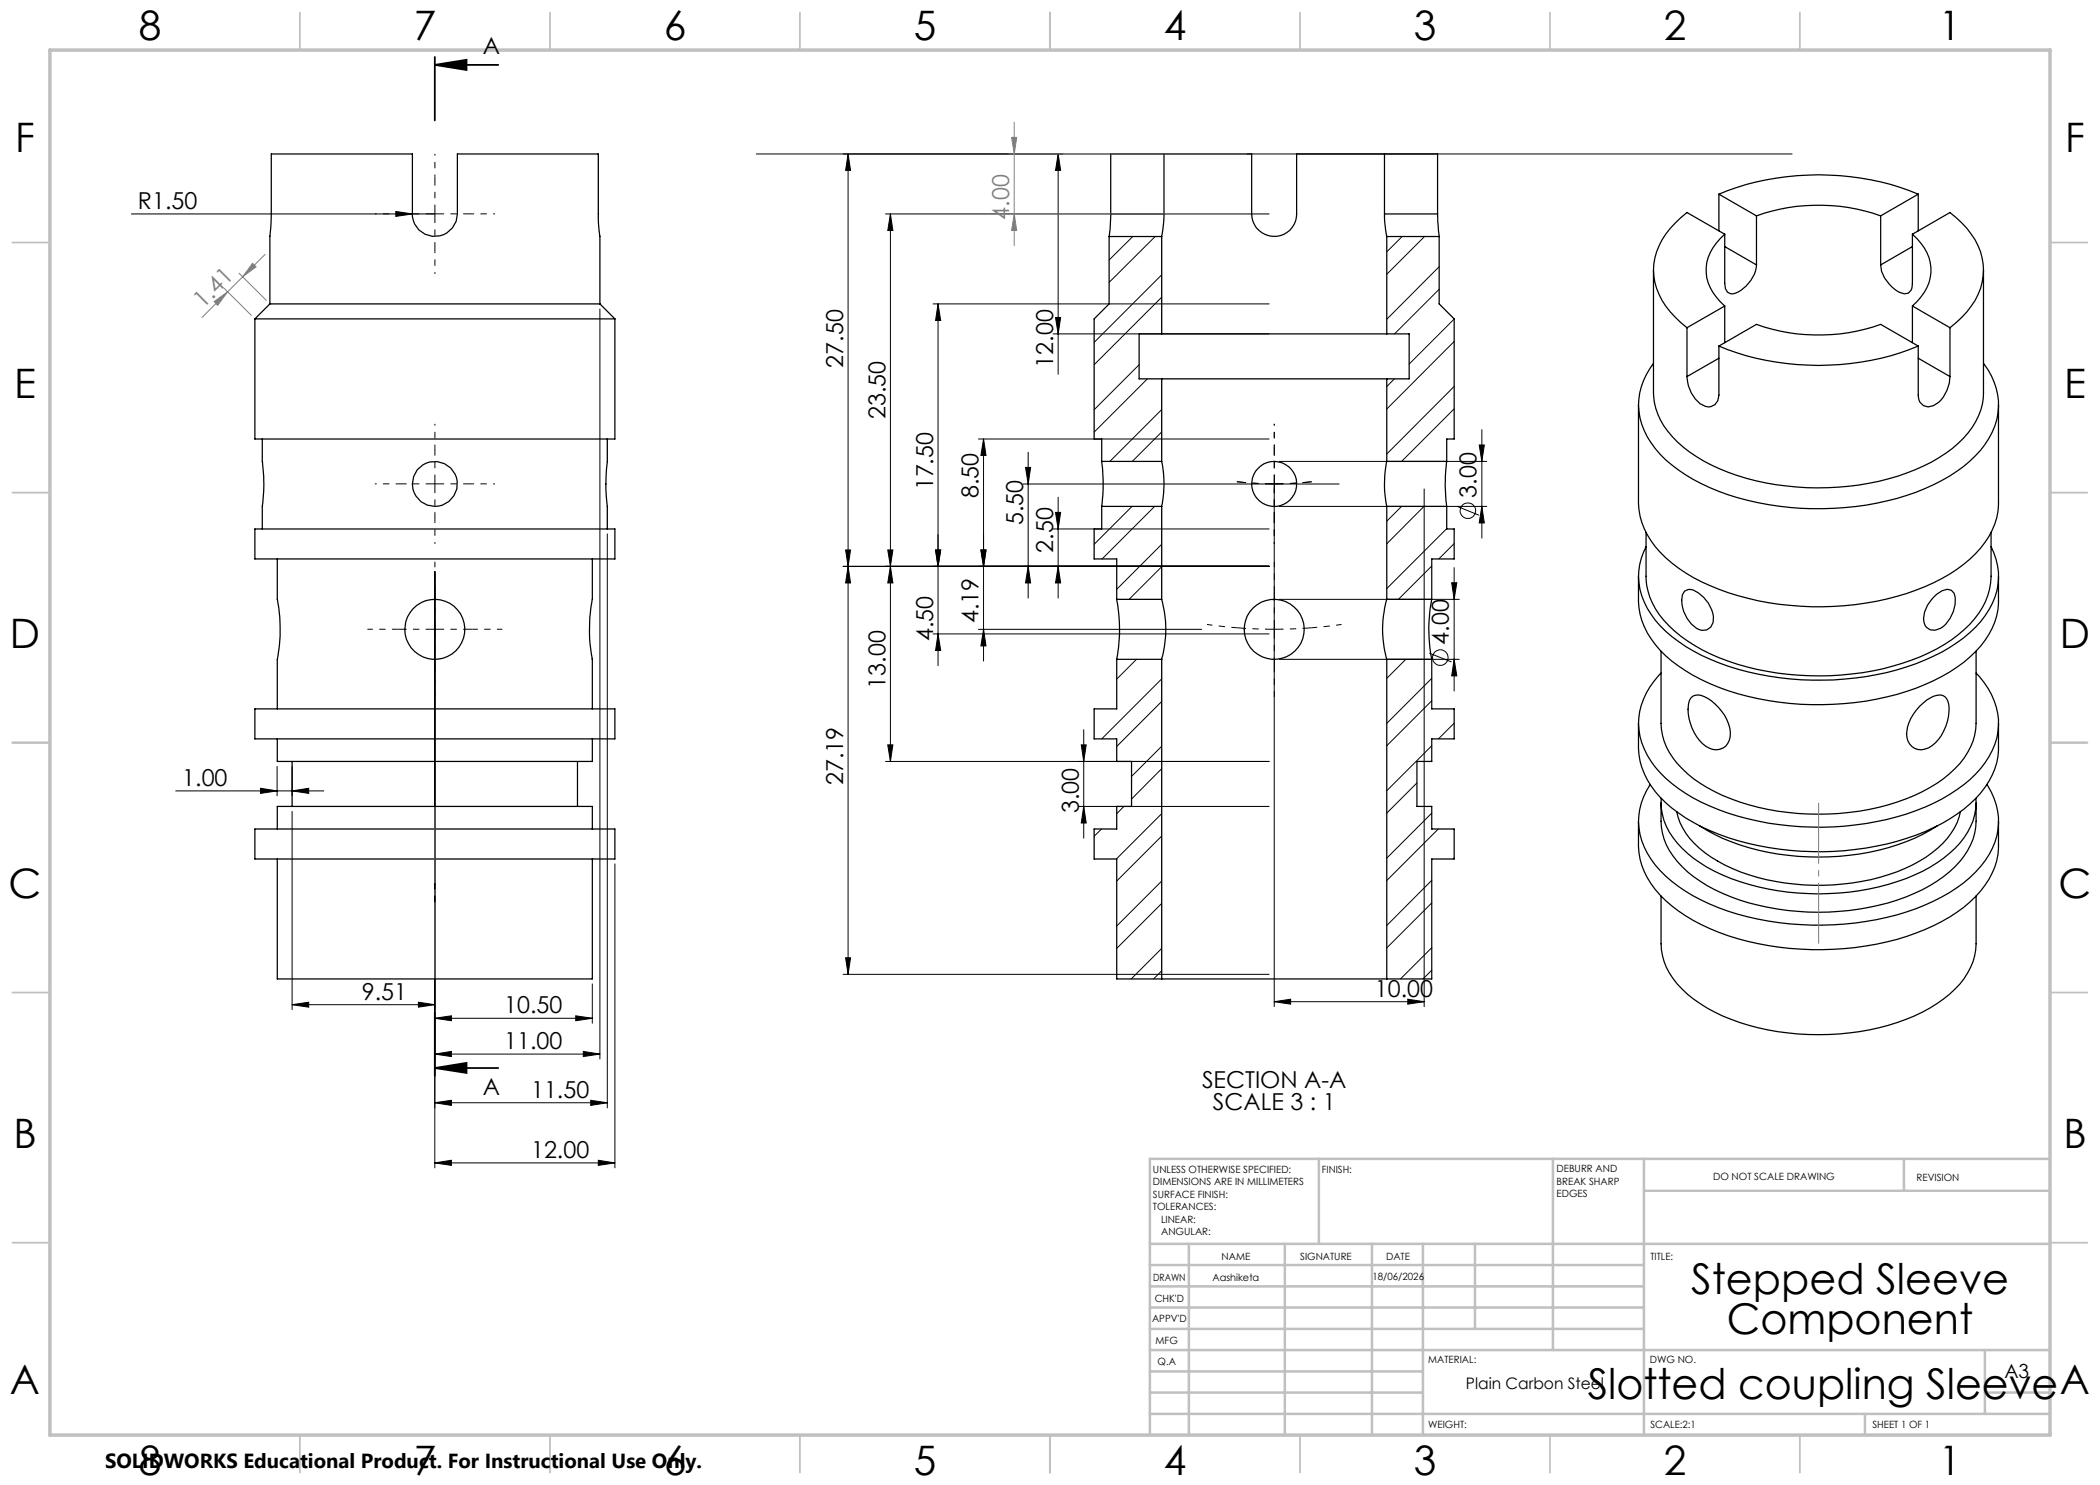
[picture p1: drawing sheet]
<svg xmlns="http://www.w3.org/2000/svg" width="420mm" height="297mm" viewBox="0 0 420 297" stroke-linecap="round" stroke-linejoin="round" font-family="sans-serif">
<g fill="none" stroke="#000" stroke-width=".25">
<path d="M232.8 30.8h17.5v12a4.5 4.5 0 0 0 4.5 4.5 4.5 4.5 0 0 0 4.5-4.5v-12h17.6M232.8 30.8v12M232.8 30.8h-10.7v12M276.9 30.8v12M276.9 30.8h10.6v12M343.8 38.8a53.1 53.1 0 0 1 39.8 0M343.8 38.8v7.4M343.8 38.8l7.5 4.4M383.6 38.8v7.4M383.6 38.8l-7.5 4.4M119.9 47.2l-.2-3.1v-13.3h-28.2v12a4.5 4.5 0 0 1-4.5 4.5 4.5 4.5 0 0 1-4.5-4.5v-12h-28.2v12l-.3 4.4v13.6M120 47.2v13.6"/>
<path d="M221.8 47.3h10.5M221.8 47.3v13.5l-3 3v24h1.5v4.5M222.1 42.8l-.3 4.5M222.1 42.8h10.7M232.3 47.3v19.5M232.8 42.8l-.5 4.5M276.9 42.8v1.5l.5 3M276.9 42.8h10.6M277.4 47.3v19.5M277.4 47.3h10.4M287.5 42.8l.3 4.5M287.8 47.3v13.5l3 3v24h-1.5v4.5"/>
<path d="M330.7 54v24.5a13.6 13.6 0 0 0 4.8 9.9 37.4 37.4 0 0 0 19.7 8.5 51.5 51.5 0 0 0 31.1-4.5 20.9 20.9 0 0 0 9.4-9.3 10.6 10.6 0 0 0 1-4.6v-24.5M344.9 46.8l-7.5-4.3a15.9 15.9 0 0 0-6.6 10.3 13.8 13.8 0 0 0 5.4 11.7l1.2 1M344.9 46.8a9.3 9.3 0 0 0-3.6 8.7 10.6 10.6 0 0 0 3.6 5.7M344.9 46.8v9.9l.2 1a1.54 1.54 0 0 0 2.5 .7 7 7 0 0 0 3.7-5.4M344.9 49.3l6.4 3.7M351.3 43.2a37.3 37.3 0 0 1 24.8 0M351.3 43.2v9.8M376.1 43.2v9.8M382.5 46.8l7.5-4.3a16.4 16.4 0 0 1 6.4 9.1 12.2 12.2 0 0 1-3 10.8l-3.4 3.1M382.5 46.8v9.9a1.69 1.69 0 0 1-.7 1.7 1.69 1.69 0 0 1-1.9 .1l-.5-.3a8.2 8.2 0 0 1-3.1-3.9l-.2-1.3M382.5 46.8a9.2 9.2 0 0 1 3.5 8.7 10.3 10.3 0 0 1-3.5 5.7M382.5 49.3l-6.4 3.7"/>
<path d="M51 63.8v24h72v-24M51 63.8h72M54 60.8h66M54 60.8l-3 3M120 60.8l3 3M232.3 75.8h45.1M232.3 66.8h45.1M232.3 75.8v16.5M232.3 66.8h-4.5v9h4.5M277.4 75.8v16.5M277.4 66.8h4.4v9h-4.4M330.7 72.7a13 13 0 0 0 .3 17 29.9 29.9 0 0 0 12.8 8.6 58.6 58.6 0 0 0 41.2-.6 28.3 28.3 0 0 0 12-8.8 12.9 12.9 0 0 0-.3-16.2"/>
<path d="M337.4 65.5v9.8M343.8 69.2v9.8a2.2 2.2 0 0 1-1.3 2.2 2.2 2.2 0 0 1-2.5-.5 7.4 7.4 0 0 1-2.6-5.4M343.8 69.2a53.1 53.1 0 0 0 39.8 0M343.8 69.2l7.5-4.3a37.3 37.3 0 0 0 24.8 0l7.5 4.3M343.8 71.6l-6.4 3.7M344.9 61.2v7.3M344.9 61.2l-7.5 4.3M382.5 61.2v7.3M382.5 61.2l7.5 4.3M383.6 69.2v9.8a2.09 2.09 0 0 0 3.1 2.1 6.5 6.5 0 0 0 3.3-5.8M383.6 71.6l6.4 3.7M390 65.5v9.8"/>
<path d="M52.5 87.8v4.6a31.5 31.5 0 0 1 0 8.9v4.5M121.5 87.8v4.6a35.1 35.1 0 0 0 0 8.9v4.5M220.3 92.3a36 36 0 0 1 0 9M220.3 92.3h12M232.3 92.3a22 22 0 0 1 0 9M277.4 92.3a22.3 22.3 0 0 0 0 9M277.4 92.3h11.9M289.3 92.3a35.5 35.5 0 0 0 0 9M327.7 81v19.6a15.2 15.2 0 0 0 5.4 10.9 37 37 0 0 0 16.5 8.2 58.7 58.7 0 0 0 35.4-2.4 26.5 26.5 0 0 0 12.8-10 12.6 12.6 0 0 0 1.9-6.7v-19.6M51 105.8h72v6h-72zM55.5 111.8v8.1a31.8 31.8 0 0 1 0 12v9.9M118.5 111.8v8.1a32.1 32.1 0 0 0 0 12v9.9"/>
<path d="M220.3 101.3v4.5h-1.5v6h4.5v8.1M220.3 101.3h12M223.3 119.9a32.1 32.1 0 0 1 0 12M223.3 119.9h9M232.3 119.9a22.4 22.4 0 0 1 0 12M232.3 101.3v18.6M277.4 119.9a22.1 22.1 0 0 0 0 12M277.4 101.3v18.6M277.4 119.9h8.9M277.4 101.3h11.9M286.3 119.9a30.2 30.2 0 0 0 0 12M289.3 101.3v4.5h1.5v6h-4.5v8.1"/>
<path d="M327.7 115.2v5a15.3 15.3 0 0 0 5.4 11 40.5 40.5 0 0 0 20.6 8.9 57.3 57.3 0 0 0 33-4 23.8 23.8 0 0 0 11.7-10.4 12.2 12.2 0 0 0 1.3-5.5v-5M329.2 106.5v8.7a14.6 14.6 0 0 0 5.7 11 37.8 37.8 0 0 0 18.5 8.1 55.3 55.3 0 0 0 32.3-3.7 23 23 0 0 0 11.4-10.3 12.9 12.9 0 0 0 1.1-5.1v-8.7M329.2 109.3a13 13 0 0 0 1.8 14.7 31.3 31.3 0 0 0 14.6 9.2 59.7 59.7 0 0 0 37.6-.5 29.5 29.5 0 0 0 13.8-9.5 12.8 12.8 0 0 0 1.2-13.9M336.9 118.2a2.19 2.19 0 0 1 2.8 .4 6.2 6.2 0 0 1 2.9 5.9 2.06 2.06 0 0 1-3.3 1.2 6.8 6.8 0 0 1-2.8-6.7zM386.9 119.3l1.5-1.2 1-.2a1.65 1.65 0 0 1 1.7 1.7 6.9 6.9 0 0 1-3 6.1 2.13 2.13 0 0 1-2.3 .1 2.13 2.13 0 0 1-1.1-2.1 6.7 6.7 0 0 1 2.2-4.4zM223.3 131.9h9M223.3 131.9v9.9h-4.5v6h4.5v4.5h3v9h-3v4.5h-4.5v6h4.5v24h9M232.3 131.9v63.9M277.4 131.9v63.9M277.4 131.9h8.9M286.3 131.9v9.9h4.5v6h-4.5v4.5h-2.9v9h2.9v4.5h4.5v6h-4.5v24h-8.9M332.2 130.2v14.5a12.7 12.7 0 0 0 4.2 9 29.8 29.8 0 0 0 13.4 7.3 50.5 50.5 0 0 0 34.7-2.7 19.5 19.5 0 0 0 10.1-10.1l.5-2.4 .1-1.1v-14.5"/>
<path d="M332.2 134.6a13.4 13.4 0 0 0-3.3 15.2 21.5 21.5 0 0 0 9.7 9.8 55.1 55.1 0 0 0 32.5 5.4 44 44 0 0 0 21.6-8.1 16.3 16.3 0 0 0 7-11.8 14.5 14.5 0 0 0-4.5-10.5M338.2 139.6a2.08 2.08 0 0 1 2.6-.3 9.6 9.6 0 0 1 5.3 7.2 2.98 2.98 0 0 1-1.5 3.1 2.98 2.98 0 0 1-3.4-.3 9.2 9.2 0 0 1-3.3-9.2zM51 141.8h72v6h-72zM55.5 147.8v4.5h63v-4.5M58.4 152.3v9M115.5 152.3v9M327.7 144.7v4.9a15.3 15.3 0 0 0 5.4 10.9 38 38 0 0 0 18.5 8.6 57.3 57.3 0 0 0 35.1-3.6 23.8 23.8 0 0 0 11.7-10.5 11.9 11.9 0 0 0 1.3-5.4v-4.9M330 156.9a12.9 12.9 0 0 0 1 16.1 31.7 31.7 0 0 0 14.6 9.2 59.7 59.7 0 0 0 37.6-.5 29.5 29.5 0 0 0 13.8-9.5 12.8 12.8 0 0 0 .4-15.3M332.2 159.7a13.1 13.1 0 0 0 5.3 11 34.8 34.8 0 0 0 16.1 7.1 50 50 0 0 0 30.9-3.5 22.1 22.1 0 0 0 9-7.9 11.5 11.5 0 0 0 1.7-6.7M383.9 141.2a6.5 6.5 0 0 1 4.1-2.2 2.23 2.23 0 0 1 1.8 2.6 9.4 9.4 0 0 1-4.1 8 2.94 2.94 0 0 1-3.1-.1 2.94 2.94 0 0 1-1.3-2.8 8.7 8.7 0 0 1 2.6-5.5zM51 165.8h72v6h-72zM55.5 171.8v24h63v-24"/>
<path d="M55.5 165.8v-4.5h63v4.5M327.7 164.2v5a15.2 15.2 0 0 0 5.4 10.9 40.2 40.2 0 0 0 20.6 9 57.3 57.3 0 0 0 33-4 23.7 23.7 0 0 0 11.7-10.5 11.9 11.9 0 0 0 1.3-5.4v-5M332.2 160.6a16.6 16.6 0 0 0 1.1 8.4 20.5 20.5 0 0 0 9.6 8.9 50 50 0 0 0 30.9 3.6 34.1 34.1 0 0 0 17.2-8.1 13 13 0 0 0 4.2-9.2v-3.6M332.2 179.2v9.6a12.7 12.7 0 0 0 4.2 9 32.9 32.9 0 0 0 17.2 8.2 50.4 50.4 0 0 0 30.9-3.6 20.8 20.8 0 0 0 9.6-8.9 11.2 11.2 0 0 0 1.1-4.7v-9.6M335.4 162.3a14.2 14.2 0 0 0 6.8 9.1 39.4 39.4 0 0 0 20.5 5.7 40.6 40.6 0 0 0 22.5-5.7 14.9 14.9 0 0 0 6.9-9.1M339.9 165.2a43.7 43.7 0 0 0 23.8 6.2 43.5 43.5 0 0 0 23.8-6.2M232.3 195.8h45.1"/>
<circle cx="87" cy="96.8" r="4.5"/>
<circle cx="254.8" cy="96.8" r="4.5"/>
<circle cx="87" cy="125.9" r="6"/>
<circle cx="254.8" cy="125.9" r="6"/>
</g>
<g fill="none" stroke="#000" stroke-width=".2">
<path d="M26.3 42.8h60.7M79.2 42.3l3.3 .5-3.3 .5zM226.6 47.3l-4.8 4.7M231 47.3l-9.2 9.2M232.3 55l-13.5 13.5M232.3 59.4l-13.5 13.6M280.4 47.3l-3 3.1M284.9 47.3l-7.5 7.6M287.8 53.3l-10.4 10.5M287.8 57.9l-8.9 8.9M120 61.8v150M227.8 73l-9 8.9"/>
<path d="M229.5 75.8l-10.7 10.6M278.9 75.8l-1.5 1.5M290.8 63.8l-9 9M290.8 77.3l-13.4 13.5M290.8 68.3l-13.4 13.5M232.3 81.9l-10.3 10.4M232.3 86.4l-5.9 5.9M289.3 92.2v.1M290.8 81.8l-10.5 10.5M87 114.3v119.3M121.5 106.8v114.8M226.4 101.3l-7.6 7.6"/>
<path d="M230.9 101.3l-10.5 10.5M232.3 108.9l-9 9M232.3 113.3l-6.5 6.6M280.3 101.3l-2.9 2.9M284.8 101.3l-7.4 7.5M286.3 113.2l-6.6 6.7M289.3 105.7l-11.9 12M290.8 108.7l-3 3.1M227.3 131.9l-4 3.9M232.3 135.8l-12 12M281.2 131.9l-3.8 3.8M286.3 135.7l-8.9 9"/>
<path d="M35.1 158.2h29.7M52.1 157.7l3.3 .5-3.3 .5zM55.4 153.3v5.9M58.4 158.2l3.3-.5v1zM58.4 153.3v5.9M232.3 149.3l-6 6M232.3 140.3l-9 9M232.3 153.7l-6 6.1M283.4 156.6l-6 6M286.3 140.2l-8.9 9M286.3 149.2l-8.9 8.9M290.8 144.6l-3.1 3.2"/>
<path d="M58.4 162.3v39.6M123 172.8v60.8M220.3 165.8l-1.5 1.4M224.8 161.3l-1.5 1.4M232.3 162.7l-9 9.1M232.3 176.2l-9 9M232.3 167.2l-9 9M286.3 162.6l-8.9 9M286.3 176.1l-8.9 9M287.7 165.8l-10.3 10.3M290.8 171.6l-.2 .2M118.5 196.8v7.8"/>
<path d="M232.3 189.7l-6.1 6.1M232.3 180.7l-9 9M232.3 194.2l-1.6 1.6M286.3 189.5l-6.2 6.3M286.3 180.6l-8.9 9M286.3 194.1l-1.7 1.7M58.4 200.9l3.3-.5v1zM58.4 200.9h28.6M83.7 200.4l3.3 .5-3.3 .5zM87 203.7l3.3-.5v.9zM87 210.8l3.3-.5v1zM87 203.7h31.5"/>
<path d="M87 210.8h33M115.1 203.2l3.4 .5-3.4 .4zM116.7 210.3l3.3 .5-3.3 .5zM87 220.6l3.3-.5v1zM87 232.6l3.3-.5v1zM87 220.6h34.5M87 232.6h36M118.1 220.1l3.4 .5-3.4 .5zM119.7 232.1l3.3 .5-3.3 .5z"/>
</g>
<g fill="none" stroke="#c0c0c0" stroke-width=".35">
<path d="M60 2.5v7.5M110 2.5v7.5M160 2.5v7.5M210 2.5v7.5M260 2.5v7.5M310 2.5v7.5M360 2.5v7.5M2.5 48.5h7.5M410 48.5h7.5M2.5 98.5h7.5M410 98.5h7.5M2.5 148.5h7.5"/>
<path d="M410 148.5h7.5M2.5 198.5h7.5M410 198.5h7.5M2.5 248.5h7.5M410 248.5h7.5M60 287v7.5M110 287v7.5M160 287v7.5M210 287v7.5M260 287v7.5M310 287v7.5M360 287v7.5"/>
</g>
<g fill="none" stroke="#c0c0c0" stroke-width=".5">
<path d="M263.8 231.8v17M310.6 231.8v38.2M328.8 231.8v55.2M328.8 238.2h81.2M380.8 231.8v6.4M410 231.8h-180v55.2M230 248.8h180M230 257.3h98.8M230 253h98.8M237.8 248.8v38.2M257 248.8v38.2M274.4 248.8v38.2"/>
<path d="M284.6 248.8v38.2M295 248.8v17M230 265.8h98.8M230 261.5h98.8M230 278.5h54.6M230 274.3h54.6M230 270h180M397 278.5h13M397 270v12.8M230 282.8h180M373 282.8v4.2"/>
</g>
<path d="M10 10h400v277h-400z" fill="none" stroke="#c0c0c0" stroke-width=".7"/>
<g fill="#000">
<path d="M79.2 42.3l3.3 .5-3.3 .5zM52.1 157.7l3.3 .5-3.3 .5zM58.4 158.2l3.3-.5v1zM58.4 200.9l3.3-.5v1zM87 203.7l3.3-.5v.9zM87 210.8l3.3-.5v1zM83.7 200.4l3.3 .5-3.3 .5zM115.1 203.2l3.4 .5-3.4 .4zM116.7 210.3l3.3 .5-3.3 .5zM87 220.6l3.3-.5v1zM87 232.6l3.3-.5v1zM118.1 220.1l3.4 .5-3.4 .5z"/>
<path d="M119.7 232.1l3.3 .5-3.3 .5z"/>
</g>
<path d="M44.8 57.6l5.5 5.5M47.8 54.6l5.5 5.5M50.5 52.7l.7 .7-2.7 1.9zM53 50.9l-12.6 12.6" fill="none" stroke="#808080" stroke-width=".2"/>
<path d="M50.5 52.7l.7 .7-2.7 1.9z" fill="#808080"/>
<path d="M42.8 60.3l2.7-2-2 2.8z" fill="none" stroke="#808080" stroke-width=".2"/>
<path d="M42.8 60.3l2.7-2-2 2.8z" fill="#808080"/>
<path d="M87 13l6.3-1v2zM87 13h12.7M87 11.4v12.7M87 213.6l6.3-1v2zM87 202.5v12.7M87 213.6h12.7" fill="none" stroke="#000" stroke-width=".35"/>
<g fill="#000">
<path d="M87 13l6.3-1v2zM169.6 30.8l.5 3.3h-1zM211.6 30.8l.5 3.3h-1zM178.1 42.8l.5 3.3h-1zM187.6 60.8l.5 3.3h-1zM211.1 63.5h1l-.5 3.3zM196.7 87.8l.5 3.3h-1zM205.1 93.5h1l-.5 3.3zM295.8 89h1.1l-.5 3.3zM169.1 110h1l-.5 3.3zM169.6 113.3l.5 3.3h-1zM177.6 110h1l-.5 3.3z"/>
<path d="M178.1 113.3l.5 3.3h-1zM187.1 110h1l-.5 3.3zM196.2 110h1l-.5 3.3zM205.6 113.3l.5 3.3h-1zM211.6 113.3l.5 3.3h-1zM211.1 102.5h1l-.5 3.3zM290.3 116.6h1.1l-.6 3.3zM296.4 101.3l.5 3.3h-1.1zM187.6 126.8l.5 3.3h-1zM196.7 125.9l.5 3.3h-1zM290.8 131.9l.6 3.3h-1.1zM177.6 149h1l-.5 3.3z"/>
<path d="M216.3 149h.9l-.5 3.3zM216.7 161.3l.5 3.3h-.9zM169.1 191.6h1l-.5 3.3zM87 213.6l6.3-1v2zM254.8 200.3l3.3-.5v1zM281.6 199.8l3.2 .5-3.2 .5z"/>
</g>
<g fill="none" stroke="#000" stroke-width=".2">
<path d="M151.3 30.8h207.1M169.6 30.8l.5 3.3h-1zM169.6 30.8v164.1M211.6 30.8l.5 3.3h-1zM211.6 30.8v44.1M177.1 42.8h76.7M178.1 42.8l.5 3.3h-1zM178.1 42.8v109.5M186.6 60.8h67.2M187.6 60.8l.5 3.3h-1zM187.6 60.8v72.3M210.6 66.8h43.2"/>
<path d="M211.1 63.5h1l-.5 3.3zM195.7 87.8h58.1M196.7 87.8l.5 3.3h-1zM196.7 87.8v44.4M204.6 96.8h63.2M205.1 93.5h1l-.5 3.3zM205.6 90.4v29.2M211.6 99.4v20.2M254.8 97.8v103.5M255.8 92.3h41.6M284.8 97.8v103.5M295.8 89h1.1l-.5 3.3z"/>
<path d="M296.4 85.9v21.7M168.6 113.3h85.2M169.1 110h1l-.5 3.3zM169.6 113.3l.5 3.3h-1zM177.6 110h1l-.5 3.3zM178.1 113.3l.5 3.3h-1zM187.1 110h1l-.5 3.3zM196.2 110h1l-.5 3.3zM205.6 113.3l.5 3.3h-1zM210.6 105.8h43.2M211.1 102.5h1l-.5 3.3zM211.6 113.3l.5 3.3h-1z"/>
<path d="M255.8 101.3h41.6M255.8 119.9h36.1M290.3 116.6h1.1l-.6 3.3zM290.8 113.5v24.7M291.4 101.2l4.4 1.8M296.4 101.3l.5 3.3h-1.1zM186.6 126.8h67.2M187.6 126.8l.5 3.3h-1zM195.7 125.9h44.6M196.7 125.9l.5 3.3h-1zM255.8 131.9h36.1M285.9 130.6l4.4 1.8"/>
<path d="M290.8 131.9l.6 3.3h-1.1zM177.1 152.3h76.7M177.6 149h1l-.5 3.3zM216.3 149h.9l-.5 3.3zM216.7 145.9v21.7M215.8 161.3h38M216.7 161.3l.5 3.3h-.9zM168.6 194.9h85.2M169.1 191.6h1l-.5 3.3zM281.6 199.8l3.2 .5-3.2 .5zM254.8 200.3l3.3-.5v1zM254.8 200.3h30"/>
<circle cx="293.6" cy="102.1" r="1.55"/>
<circle cx="288.1" cy="131.5" r="1.55"/>
</g>
<path d="M87 42.8v-7.5M87 42.8h-7.5M87 42.8v7.5M87 42.8h7.5M87 96.8v-7.5M87 96.8h-7.5M87 96.8v7.5M87 96.8h7.5M87 125.8v-7.5M87 125.8h-7.5M87 125.8v7.5M87 125.8h7.5" fill="none" stroke="#000" stroke-width=".2" stroke-dasharray="15.2 1.3 1.3 1.3" stroke-dashoffset="13.4" stroke-linecap="butt"/>
<path d="M87 35.3v-4.5M79.5 42.8h-4.5M87 50.3v4.5M94.5 42.8h4.5M79.5 96.8h-4.5M87 89.3v-4.5M94.5 96.8h4.5M87 104.3v4.5" fill="none" stroke="#000" stroke-width=".2" stroke-dasharray="15.2 1.3 1.3 1.3" stroke-dashoffset="14.9" stroke-linecap="butt"/>
<path d="M87 118.3v-6M79.5 125.8h-6M87 133.3v6M94.5 125.8h6" fill="none" stroke="#000" stroke-width=".2" stroke-dasharray="15.2 1.3 1.3 1.3" stroke-dashoffset="14.1" stroke-linecap="butt"/>
<path d="M87 195.8v-34.5" fill="none" stroke="#808080" stroke-width=".2" stroke-dasharray="15.2 1.3 1.3 1.3" stroke-dashoffset="-.1" stroke-linecap="butt"/>
<path d="M363.7 188.7v-28.1" fill="none" stroke="#808080" stroke-width=".2" stroke-dasharray="15.2 1.3 1.3 1.3" stroke-dashoffset="3.1" stroke-linecap="butt"/>
<path d="M201.8 30.8h47.5M202.3 27.5h1l-.5 3.3zM202.8 24.4v24.7M201.8 42.8h47.5" fill="none" stroke="#808080" stroke-width=".2"/>
<path d="M202.3 27.5h1l-.5 3.3z" fill="#808080"/>
<path d="M202.8 42.8l.5 3.3h-1z" fill="none" stroke="#808080" stroke-width=".2"/>
<path d="M202.8 42.8l.5 3.3h-1z" fill="#808080"/>
<path d="M254.9 96.8l3.7-.1 3.7-.4M254.9 96.8l-3.8-.1-3.7-.4M254.9 96.8v7.5M254.9 96.8v-7.5M254.9 125.8l7.4-.2M254.9 125.8l-7.5-.2M254.9 125.8v7.5M254.9 125.8v-7.5" fill="none" stroke="#000" stroke-width=".2" stroke-dasharray="15.2 1.3 1.3 1.3" stroke-dashoffset="13.4" stroke-linecap="butt"/>
<path d="M254.9 118.3v-6M247.4 125.6l-6-.7M254.9 133.3v6M262.3 125.6l6-.7" fill="none" stroke="#000" stroke-width=".2" stroke-dasharray="15.2 1.3 1.3 1.3" stroke-dashoffset="14.1" stroke-linecap="butt"/>
<path d="M254.9 89.3v-4.5M254.9 104.3v4.5" fill="none" stroke="#000" stroke-width=".2" stroke-dasharray="15.2 1.3 1.3 1.3" stroke-dashoffset="14.9" stroke-linecap="butt"/>
<g font-size="8.5">
<text x="338.2" y="258.8">Stepped Sleeve</text>
<text x="345.4" y="266.9">Component</text>
<text x="317.5" y="279.7">Slotted coupling Sleeve</text>
</g>
<g font-size="8.1">
<text x="27.7" y="8">8</text>
<text x="82.7" y="8">7</text>
<text x="132.7" y="8">6</text>
<text x="182.7" y="8">5</text>
<text x="232.7" y="8">4</text>
<text x="282.7" y="8">3</text>
<text x="332.7" y="8">2</text>
<text x="387.7" y="8">1</text>
<text x="3" y="30.4">F</text>
<text x="413" y="30.4">F</text>
<text x="2.8" y="79.6">E</text>
<text x="412.8" y="79.6">E</text>
<text x="2" y="129.6">D</text>
<text x="412" y="129.6">D</text>
<text x="1.7" y="179.6">C</text>
<text x="411.7" y="179.6">C</text>
<text x="2.7" y="229.6">B</text>
<text x="412.7" y="229.6">B</text>
<text x="2" y="278.9">A</text>
<text x="412" y="278.9">A</text>
<text x="27.7" y="295">8</text>
<text x="82.7" y="295">7</text>
<text x="132.7" y="295">6</text>
<text x="182.7" y="295">5</text>
<text x="232.7" y="295">4</text>
<text x="282.7" y="295">3</text>
<text x="332.7" y="295">2</text>
<text x="387.7" y="295">1</text>
</g>
<g font-size="4.7">
<text x="96.6" y="10.9">A</text>
<text x="27.6" y="41.8">R1.50</text>
<text x="168.6" y="73.5" transform="rotate(-90 168.6 73.5)">27.50</text>
<text x="210.6" y="73.5" transform="rotate(-90 210.6 73.5)">12.00</text>
<text x="177.1" y="83.8" transform="rotate(-90 177.1 83.8)">23.50</text>
<text x="186.6" y="98.1" transform="rotate(-90 186.6 98.1)">17.50</text>
<text x="195.7" y="99.6" transform="rotate(-90 195.7 99.6)">8.50</text>
<text x="295.3" y="99.6" transform="rotate(-90 295.3 99.6)">3.00</text>
<text x="204.6" y="105" transform="rotate(-90 204.6 105)">5.50</text>
<text x="210.6" y="110.6" transform="rotate(-90 210.6 110.6)">2.50</text>
<text x="195.7" y="124.6" transform="rotate(-90 195.7 124.6)">4.19</text>
<text x="186.6" y="128.2" transform="rotate(-90 186.6 128.2)">4.50</text>
<text x="289.8" y="128.9" transform="rotate(-90 289.8 128.9)">4.00</text>
<text x="177.1" y="137.7" transform="rotate(-90 177.1 137.7)">13.00</text>
<text x="36.5" y="157.1">1.00</text>
<text x="168.6" y="157.1" transform="rotate(-90 168.6 157.1)">27.19</text>
<text x="215.8" y="162.7" transform="rotate(-90 215.8 162.7)">3.00</text>
<text x="72.4" y="199.9">9.51</text>
<text x="100.9" y="202.6">10.50</text>
<text x="275" y="199.3">10.00</text>
<text x="100.9" y="209.8">11.00</text>
<text x="96.6" y="218.9">A</text>
<text x="106.2" y="219.5">11.50</text>
<text x="240.4" y="217.5">SECTION A-A</text>
<text x="242.6" y="222.1">SCALE 3 : 1</text>
<text x="106.2" y="231.5">12.00</text>
</g>
<g font-size="4.7" fill="#808080">
<text x="201.8" y="43.9" transform="rotate(-90 201.8 43.9)">4.00</text>
<text x="40.6" y="61.8" transform="rotate(-45 40.6 61.8)">1.41</text>
</g>
<text font-size="4.1" x="21" y="293.7">SOLIDWORKS Educational Product. For Instructional Use Only.</text>
<text font-size="3.9" x="400.9" y="275.5">A3</text>
<text font-size="3.2" x="293.2" y="277.9">Plain Carbon Steel</text>
<g font-size="2">
<text x="230.6" y="234.6">UNLESS OTHERWISE SPECIFIED:</text>
<text x="230.6" y="237.1">DIMENSIONS ARE IN MILLIMETERS</text>
<text x="230.6" y="239.6">SURFACE FINISH:</text>
<text x="264.4" y="234.6">FINISH:</text>
<text x="311.3" y="234.5">DEBURR AND</text>
<text x="311.3" y="237">BREAK SHARP</text>
<text x="311.3" y="239.5">EDGES</text>
<text x="342.6" y="236">DO NOT SCALE DRAWING</text>
<text x="383.3" y="236.2">REVISION</text>
<text x="230.6" y="242.1">TOLERANCES:</text>
<text x="232.2" y="244.6">LINEAR:</text>
<text x="232.2" y="247.1">ANGULAR:</text>
<text x="244.3" y="252">NAME</text>
<text x="260" y="251.9">SIGNATURE</text>
<text x="277.2" y="251.9">DATE</text>
<text x="330.1" y="251.9">TITLE:</text>
<text x="230.6" y="256.1">DRAWN</text>
<text x="242.5" y="256.1">Aashiketa</text>
<text x="274.5" y="255.9">18/06/2026</text>
<text x="230.9" y="260.3">CHK'D</text>
<text x="230.4" y="264.4">APPV'D</text>
<text x="231.1" y="268.8">MFG</text>
<text x="231.5" y="273">Q.A</text>
<text x="285.6" y="272.5">MATERIAL:</text>
<text x="330" y="272.5">DWG NO.</text>
<text x="285.6" y="285.5">WEIGHT:</text>
<text x="330.1" y="285.6">SCALE:2:1</text>
<text x="374.5" y="285.6">SHEET 1 OF 1</text>
</g>
</svg>
